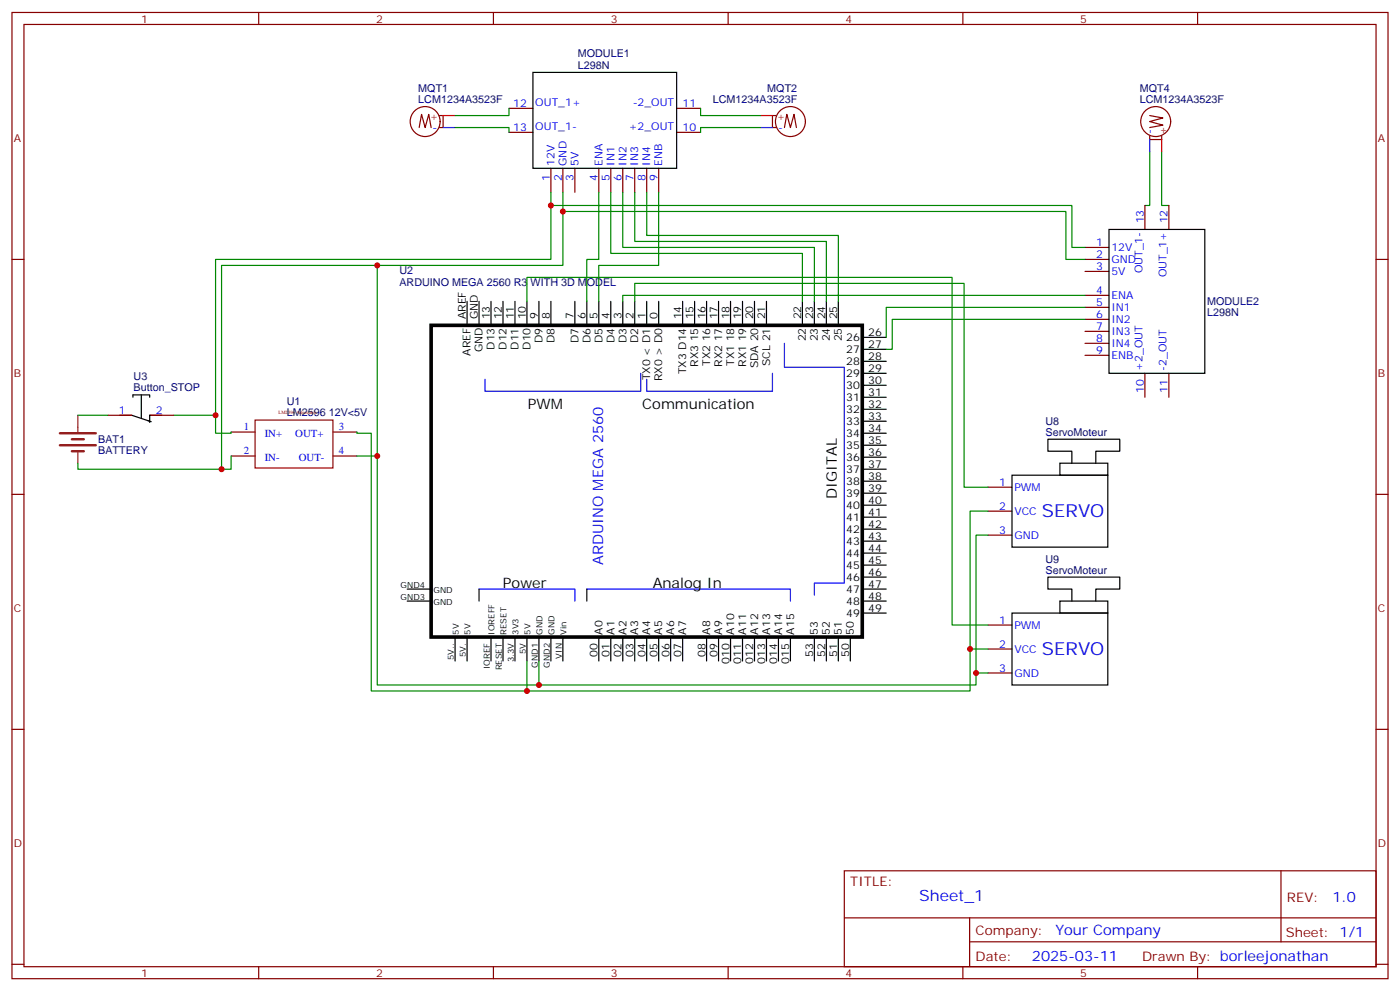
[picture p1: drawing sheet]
<svg xmlns="http://www.w3.org/2000/svg" width="412mm" height="292mm" viewBox="0 0 412 292" stroke-linecap="round" stroke-linejoin="round" font-family="sans-serif">
<g fill="none" stroke="#870000" stroke-width=".35">
<path d="M3.5 3.7h405.4v284.3h-405.4zM7.1 7.2h398.2v277.3h-398.2zM76.2 3.7v3.5M145.3 3.7v3.5M214.5 3.7v3.5M283.6 3.7v3.5M352.8 3.7v3.5M123.5 37.5l.7-3.8 1 3.8 1.1-3.8 .7 3.8M129.5 34h1v3.5h-1M149.9 38.9h7.1M149.9 31.9h7.1M199.3 38.9h7.1"/>
<path d="M199.3 31.9h7.1M228.6 34h-1.1v3.5h1.1M231.1 37.5l.7-3.8 1 3.8 1.1-3.8 .7 3.8M338.7 34l3.8 .7-3.8 1.1 3.8 1-3.8 .7M162.3 49.5v7.1M165.8 49.5v7.1M169.3 49.5v7.1M176.4 49.5v7.1M179.9 49.5v7.1M183.4 49.5v7.1M187 49.5v7.1M190.5 49.5v7.1"/>
<path d="M194 49.5v7.1M338.7 40v1.1h3.5v-1.1M3.5 76.3h3.6M319.6 76.3h7.1M319.6 79.9h7.1M319.6 72.8h7.1M337.3 60.5v7M344.3 60.5v7M405.3 76.3h3.6M319.6 97.5h7.1M319.6 94h7.1M319.6 90.5h7.1"/>
<path d="M319.6 86.9h7.1M319.6 104.6h7.1M319.6 101h7.1M337.3 109.9v7M344.3 109.9v7M31.7 122.2h7.1M44.1 122.2h7.1M68.1 127.1h7M68.1 134.2h7M98.1 127.1h7M98.1 134.2h7M3.5 145.5h3.6"/>
<path d="M291 143.4h7.1M291 150.4h7.1M291 157.5h7.1M405.3 145.5h3.6M291 183.9h7.1M291 191h7.1M291 198h7.1M3.5 214.6h3.6M405.3 214.6h3.6M248.7 256.3h156.6v28.2h-156.6zM377.3 256.3v20.9M248.7 270.1h156.5"/>
<path d="M285.6 277.2h119.6M285.6 270.1v14.1M3.5 283.8h3.6M76.2 284.5v3.5M145.3 284.5v3.5M214.5 284.5v3.5M283.6 284.5v3.5M352.8 284.5v3.5M405.3 283.8h3.6"/>
<circle cx="125.2" cy="35.8" r="4.4"/>
<circle cx="232.8" cy="35.8" r="4.4"/>
<circle cx="340.4" cy="35.8" r="4.4"/>
</g>
<g fill="none" stroke="#000" stroke-width=".35">
<path d="M157 21.3h42.3v28.2h-42.3zM326.7 67.5h28.2v42.4h-28.2zM137.6 88.7v7M141.1 88.7v7M144.6 88.7v7M148.2 88.7v7M151.7 88.7v7M155.2 88.7v7M158.7 88.7v7M162.3 88.7v7M169.3 88.7v7M172.9 88.7v7"/>
<path d="M176.4 88.7v7M179.9 88.7v7M183.4 88.7v7M187 88.7v7M190.5 88.7v7M194 88.7v7M201.1 88.7v7M204.6 88.7v7M208.1 88.7v7M211.7 88.7v7M215.2 88.7v7M218.7 88.7v7"/>
<path d="M222.2 88.7v7M225.8 88.7v7M236.4 88.7v7M239.9 88.7v7M243.4 88.7v7M246.9 88.7v7M254 99.3h7.1M39.2 116.9v-.7h4.9v.7M41.6 116.2v6.7M254 102.8h7.1M254 106.3h7.1M254 109.9h7.1"/>
<path d="M254 113.4h7.1M254 116.9h7.1M35.3 122.2h3.5l5.3 1.8M43.4 123.7l1.2 .4M47.6 122.2h-3.5v2.1M254 124h7.1M254 127.5h7.1M254 131h7.1M254 134.5h7.1M254 138.1h7.1M254 120.4h7.1M298.1 139.8h28.2v21.2h-28.2z"/>
<path d="M312.2 136.3h14.1v3.5h-14.1zM315.7 136.3v-3.5h-7v-3.5h21.1v3.5h-7v3.5M254 141.6h7.1M254 145.1h7.1M254 148.7h7.1M254 152.2h7.1M254 155.7h7.1M254 159.2h7.1M119.9 176.9h7.1M119.9 173.4h7.1M141.1 173.4v3.5M172.9 173.4v3.5"/>
<path d="M254 162.8h7.1M254 166.3h7.1M254 176.9h7.1M254 173.4h7.1M254 169.8h7.1M312.2 176.9h14.1v3.5h-14.1zM315.7 176.9v-3.5h-7v-3.6h21.1v3.6h-7v3.5M134.1 187.5v7M137.6 187.5v7M144.6 187.5v7M148.2 187.5v7M151.7 187.5v7"/>
<path d="M155.2 187.5v7M158.7 187.5v7M162.3 187.5v7M165.8 187.5v7M176.4 187.5v7M179.9 187.5v7M183.4 187.5v7M187 187.5v7M190.5 187.5v7M194 187.5v7M197.6 187.5v7M201.1 187.5v7"/>
<path d="M208.1 187.5v7M211.7 187.5v7M215.2 187.5v7M218.7 187.5v7M222.2 187.5v7M225.8 187.5v7M229.3 187.5v7M232.8 187.5v7M239.9 187.5v7M243.4 187.5v7M246.9 187.5v7M250.5 187.5v7"/>
<path d="M254 180.4h7.1M298.1 180.4h28.2v21.2h-28.2z"/>
</g>
<path d="M127 95.7h127v91.8h-127z" fill="none" stroke="#000" stroke-width="1.1"/>
<path d="M130.5 37.5h3.6M224 37.5h3.5M338.7 41.1v3.5M188.7 109.9v5.2h-45.8v-3.5M227.5 109.9v5.2h-37v-3.5M231.1 101v7.1h17.6v63.5h-8.8v3.5M141.1 173.4h28.2v3.5M172.9 173.4h59.9v3.5" fill="none" stroke="#00f" stroke-width=".35"/>
<g fill="none" stroke="#008700" stroke-width=".35">
<path d="M134.1 37.5h15.8v1.4M149.9 31.9v2.1h-15.8M206.4 31.9v2.1h17.6M224 37.5h-17.6v1.4M162.3 56.6v19.7h-98.8v45.9h-12.3M165.8 56.6v21.5h-54.7v56.1M176.4 56.6v19.7h-3.5v12.4M179.9 56.6v18h56.5v14.1M183.4 56.6v16.2h56.5v15.9M187 56.6v14.4h56.4v17.7M190.5 56.6v12.7h56.4v19.4M194 56.6v21.5h-17.6v10.6"/>
<path d="M338.7 44.6v15.9h-1.4M342.2 44.6v15.9h2.1M111.1 78.1h-45.8v60M162.3 60.5h153.4v12.3h3.9M165.8 62.2h148.2v14.1h5.6M155.2 88.7v-7.1h125.3v102.3h10.5M187 88.7v-5.3h97v60h7M319.6 90.5h-58.5v8.8M319.6 94h-56.8v8.8h-1.7M319.6 86.9h-136.2v1.8M22.9 122.2h8.8M63.5 122.2v5.3h4.6v-.4"/>
<path d="M68.1 134.2v3.9h-45.2v-1.8M105.1 134.2h6v67.4h47.6v-7.1M105.1 127.1v.4h4.3v75.8h45.8v-8.8M291 157.5h-3.5v40.5h3.5M291 150.4h-5.2v40.6M287.5 198v3.6h-128.8M291 191h-5.2v12.3h-130.6"/>
</g>
<path d="M130.5 34h3.6M224 34h3.5M342.2 41.1v3.5" fill="none" stroke="#f00" stroke-width=".35"/>
<path d="M75.1 123.6h23v14.1h-23z" fill="none" stroke="#a10000" stroke-width=".35"/>
<path d="M17.6 127.5h10.6M17.6 131h10.6M21.2 129.3h3.5M21.2 132.8h3.5" fill="none" stroke="#8c2424" stroke-width=".71"/>
<path d="M22.9 122.2v4.9M22.9 132.8v3.5" fill="none" stroke="#8c2424" stroke-width=".35"/>
<g fill="#c00">
<circle cx="111.1" cy="134.2" r=".88"/>
<circle cx="65.3" cy="138.1" r=".88"/>
<circle cx="111.1" cy="78.1" r=".88"/>
<circle cx="63.5" cy="122.2" r=".88"/>
<circle cx="162.3" cy="60.5" r=".88"/>
<circle cx="165.8" cy="62.2" r=".88"/>
<circle cx="158.8" cy="201.6" r=".88"/>
<circle cx="287.5" cy="198" r=".88"/>
<circle cx="155.2" cy="203.3" r=".88"/>
<circle cx="285.8" cy="191" r=".88"/>
</g>
<g font-size="5.3" fill="#00f">
<text x="306.9" y="152.1">SERVO</text>
<text x="306.9" y="192.7">SERVO</text>
</g>
<text font-size="4.6" fill="#00f" x="270.8" y="265.3">Sheet_1</text>
<g font-size="4.2">
<text x="155.5" y="120.4">PWM</text>
<text x="189.2" y="120.4">Communication</text>
<text x="246.5" y="146.9" transform="rotate(-90 246.5 146.9)">DIGITAL</text>
<text x="148.2" y="172.9">Power</text>
<text x="192.3" y="172.9">Analog In</text>
</g>
<g font-size="4.2" fill="#00f">
<text x="177.7" y="166.3" transform="rotate(-90 177.7 166.3)">ARDUINO MEGA 2560</text>
<text x="392.5" y="265.5">1.0</text>
<text x="310.9" y="275.1">Your Company</text>
<text x="304" y="282.9">2025-03-11</text>
</g>
<g font-size="3.9" fill="#800">
<text x="250.5" y="260.8">TITLE:</text>
<text x="379.1" y="265.5">REV:</text>
<text x="287.4" y="275">Company:</text>
<text x="378.7" y="275.7">Sheet: 1/1</text>
<text x="287.4" y="282.7">Date:</text>
<text x="336.4" y="282.8">Drawn By: borleejonathan</text>
</g>
<g font-size="3.2" fill="#800">
<text x="41.6" y="6.7">1</text>
<text x="110.8" y="6.7">2</text>
<text x="179.9" y="6.7">3</text>
<text x="249.1" y="6.7">4</text>
<text x="318.2" y="6.7">5</text>
<text x="4.1" y="41.8">A</text>
<text x="405.9" y="41.8">A</text>
<text x="4.1" y="110.9">B</text>
<text x="405.9" y="110.9">B</text>
<text x="4.1" y="180.1">C</text>
<text x="405.9" y="180.1">C</text>
<text x="4.1" y="249.2">D</text>
<text x="405.9" y="249.2">D</text>
<text x="41.6" y="287.5">1</text>
<text x="110.8" y="287.5">2</text>
<text x="179.9" y="287.5">3</text>
<text x="249.1" y="287.5">4</text>
<text x="318.2" y="287.5">5</text>
</g>
<g font-size="3.2" fill="#000080">
<text x="170.2" y="16.9">MODULE1</text>
<text x="170.2" y="20.2">L298N</text>
<text x="123.2" y="27.1">MQT1</text>
<text x="226" y="27.1">MQT2</text>
<text x="335.7" y="27.1">MQT4</text>
<text x="123.2" y="30.3">LCM1234A3523F</text>
<text x="210" y="30.3">LCM1234A3523F</text>
<text x="335.7" y="30.3">LCM1234A3523F</text>
<text x="117.7" y="80.7">U2</text>
<text x="117.7" y="84.1">ARDUINO MEGA 2560 R3 WITH 3D MODEL</text>
<text x="355.6" y="89.7">MODULE2</text>
<text x="355.6" y="93">L298N</text>
<text x="39.3" y="111.9">U3</text>
<text x="39.3" y="115.1">Button_STOP</text>
<text x="84.5" y="119.3">U1</text>
<text x="84.5" y="122.6">LM2596 12V&lt;5V</text>
<text x="308" y="125">U8</text>
<text x="28.9" y="130.3">BAT1</text>
<text x="308" y="128.2">ServoMoteur</text>
<text x="28.9" y="133.6">BATTERY</text>
<text x="308" y="165.6">U9</text>
<text x="308" y="168.8">ServoMoteur</text>
</g>
<g font-size="3.2" fill="#f00">
<text x="126.6" y="35.4">+</text>
<text x="228.8" y="35.4">+</text>
<text x="343.6" y="39.8" transform="rotate(-90 343.6 39.8)">+</text>
</g>
<g font-size="3.2" fill="#00f">
<text x="151.2" y="31.5">12</text>
<text x="157.7" y="31.2">OUT_1+</text>
<text x="186.4" y="31.2">-2_OUT</text>
<text x="201.1" y="31.5">11</text>
<text x="127.4" y="38.6">-</text>
<text x="151.2" y="38.6">13</text>
<text x="157.7" y="38.2">OUT_1-</text>
<text x="185.2" y="38.2">+2_OUT</text>
<text x="201.1" y="38.6">10</text>
<text x="229.2" y="38.6">-</text>
<text x="339.7" y="39.4" transform="rotate(-90 339.7 39.4)">-</text>
<text x="161.9" y="53.3" transform="rotate(-90 161.9 53.3)">1</text>
<text x="163.3" y="48.8" transform="rotate(-90 163.3 48.8)">12V</text>
<text x="165.5" y="53.3" transform="rotate(-90 165.5 53.3)">2</text>
<text x="166.9" y="48.8" transform="rotate(-90 166.9 48.8)">GND</text>
<text x="169" y="53.3" transform="rotate(-90 169 53.3)">3</text>
<text x="170.4" y="48.8" transform="rotate(-90 170.4 48.8)">5V</text>
<text x="176" y="53.3" transform="rotate(-90 176 53.3)">4</text>
<text x="177.4" y="48.8" transform="rotate(-90 177.4 48.8)">ENA</text>
<text x="179.6" y="53.3" transform="rotate(-90 179.6 53.3)">5</text>
<text x="181" y="48.8" transform="rotate(-90 181 48.8)">IN1</text>
<text x="183.1" y="53.3" transform="rotate(-90 183.1 53.3)">6</text>
<text x="184.5" y="48.8" transform="rotate(-90 184.5 48.8)">IN2</text>
<text x="186.6" y="53.3" transform="rotate(-90 186.6 53.3)">7</text>
<text x="188" y="48.8" transform="rotate(-90 188 48.8)">IN3</text>
<text x="190.1" y="53.3" transform="rotate(-90 190.1 53.3)">8</text>
<text x="191.6" y="48.8" transform="rotate(-90 191.6 48.8)">IN4</text>
<text x="193.7" y="53.3" transform="rotate(-90 193.7 53.3)">9</text>
<text x="195.1" y="48.8" transform="rotate(-90 195.1 48.8)">ENB</text>
<text x="336.9" y="65.8" transform="rotate(-90 336.9 65.8)">13</text>
<text x="344" y="65.8" transform="rotate(-90 344 65.8)">12</text>
<text x="322.9" y="76">2</text>
<text x="322.9" y="72.5">1</text>
<text x="327.4" y="77.4">GND</text>
<text x="327.4" y="73.9">12V</text>
<text x="322.9" y="79.5">3</text>
<text x="327.4" y="80.9">5V</text>
<text x="336.5" y="80.5" transform="rotate(-90 336.5 80.5)">OUT_1-</text>
<text x="343.6" y="81.6" transform="rotate(-90 343.6 81.6)">OUT_1+</text>
<text x="322.9" y="86.6">4</text>
<text x="327.4" y="88">ENA</text>
<text x="322.9" y="93.6">6</text>
<text x="322.9" y="90.1">5</text>
<text x="327.4" y="95">IN2</text>
<text x="327.4" y="91.5">IN1</text>
<text x="322.9" y="100.7">8</text>
<text x="322.9" y="97.2">7</text>
<text x="327.4" y="98.6">IN3</text>
<text x="322.9" y="104.2">9</text>
<text x="327.4" y="105.6">ENB</text>
<text x="327.4" y="102.1">IN4</text>
<text x="336.5" y="109.1" transform="rotate(-90 336.5 109.1)">+2_OUT</text>
<text x="343.6" y="109.1" transform="rotate(-90 343.6 109.1)">-2_OUT</text>
<text x="336.9" y="115.7" transform="rotate(-90 336.9 115.7)">10</text>
<text x="344" y="115.7" transform="rotate(-90 344 115.7)">11</text>
<text x="35" y="121.8">1</text>
<text x="45.9" y="121.8">2</text>
<text x="71.8" y="126.4">1</text>
<text x="78" y="128.7">IN+</text>
<text x="87" y="128.7">OUT+</text>
<text x="99.8" y="126.4">3</text>
<text x="71.8" y="133.5">2</text>
<text x="78" y="135.8">IN-</text>
<text x="88" y="135.8">OUT-</text>
<text x="99.8" y="133.5">4</text>
<text x="294.3" y="143">1</text>
<text x="298.8" y="144.4">PWM</text>
<text x="294.3" y="150.1">2</text>
<text x="298.8" y="151.5">VCC</text>
<text x="294.3" y="157.1">3</text>
<text x="298.8" y="158.5">GND</text>
<text x="294.3" y="183.6">1</text>
<text x="298.8" y="185">PWM</text>
<text x="294.3" y="190.6">2</text>
<text x="294.3" y="197.7">3</text>
<text x="298.8" y="192.1">VCC</text>
<text x="298.8" y="199.1">GND</text>
</g>
<g font-size="3.2">
<text x="137.2" y="94" transform="rotate(-90 137.2 94)">AREF</text>
<text x="140.8" y="94" transform="rotate(-90 140.8 94)">GND</text>
<text x="144.3" y="94" transform="rotate(-90 144.3 94)">13</text>
<text x="147.8" y="94" transform="rotate(-90 147.8 94)">12</text>
<text x="151.3" y="94" transform="rotate(-90 151.3 94)">11</text>
<text x="154.9" y="94" transform="rotate(-90 154.9 94)">10</text>
<text x="158.4" y="94" transform="rotate(-90 158.4 94)">9</text>
<text x="161.9" y="94" transform="rotate(-90 161.9 94)">8</text>
<text x="169" y="94" transform="rotate(-90 169 94)">7</text>
<text x="172.5" y="94" transform="rotate(-90 172.5 94)">6</text>
<text x="176" y="94" transform="rotate(-90 176 94)">5</text>
<text x="179.6" y="94" transform="rotate(-90 179.6 94)">4</text>
<text x="183.1" y="94" transform="rotate(-90 183.1 94)">3</text>
<text x="186.6" y="94" transform="rotate(-90 186.6 94)">2</text>
<text x="190.1" y="94" transform="rotate(-90 190.1 94)">1</text>
<text x="193.7" y="94" transform="rotate(-90 193.7 94)">0</text>
<text x="200.7" y="94" transform="rotate(-90 200.7 94)">14</text>
<text x="204.3" y="94" transform="rotate(-90 204.3 94)">15</text>
<text x="207.8" y="94" transform="rotate(-90 207.8 94)">16</text>
<text x="211.3" y="94" transform="rotate(-90 211.3 94)">17</text>
<text x="214.8" y="94" transform="rotate(-90 214.8 94)">18</text>
<text x="218.4" y="94" transform="rotate(-90 218.4 94)">19</text>
<text x="221.9" y="94" transform="rotate(-90 221.9 94)">20</text>
<text x="225.4" y="94" transform="rotate(-90 225.4 94)">21</text>
<text x="236" y="94" transform="rotate(-90 236 94)">22</text>
<text x="239.5" y="94" transform="rotate(-90 239.5 94)">23</text>
<text x="243.1" y="94" transform="rotate(-90 243.1 94)">24</text>
<text x="246.6" y="94" transform="rotate(-90 246.6 94)">25</text>
<text x="159.8" y="100.9" transform="rotate(-90 159.8 100.9)">D9</text>
<text x="163.3" y="100.9" transform="rotate(-90 163.3 100.9)">D8</text>
<text x="170.4" y="100.9" transform="rotate(-90 170.4 100.9)">D7</text>
<text x="173.9" y="100.9" transform="rotate(-90 173.9 100.9)">D6</text>
<text x="177.4" y="100.9" transform="rotate(-90 177.4 100.9)">D5</text>
<text x="181" y="100.9" transform="rotate(-90 181 100.9)">D4</text>
<text x="184.5" y="100.9" transform="rotate(-90 184.5 100.9)">D3</text>
<text x="188" y="100.9" transform="rotate(-90 188 100.9)">D2</text>
<text x="237.4" y="100.5" transform="rotate(-90 237.4 100.5)">22</text>
<text x="240.9" y="100.5" transform="rotate(-90 240.9 100.5)">23</text>
<text x="244.5" y="100.5" transform="rotate(-90 244.5 100.5)">24</text>
<text x="248" y="100.5" transform="rotate(-90 248 100.5)">25</text>
<text x="249.3" y="100.3">26</text>
<text x="255.8" y="98.9">26</text>
<text x="138.6" y="104.7" transform="rotate(-90 138.6 104.7)">AREF</text>
<text x="142.2" y="103.7" transform="rotate(-90 142.2 103.7)">GND</text>
<text x="145.7" y="102.9" transform="rotate(-90 145.7 102.9)">D13</text>
<text x="149.2" y="102.9" transform="rotate(-90 149.2 102.9)">D12</text>
<text x="152.8" y="102.9" transform="rotate(-90 152.8 102.9)">D11</text>
<text x="156.3" y="102.9" transform="rotate(-90 156.3 102.9)">D10</text>
<text x="205.7" y="108" transform="rotate(-90 205.7 108)">RX3 15</text>
<text x="209.2" y="107.7" transform="rotate(-90 209.2 107.7)">TX2 16</text>
<text x="212.7" y="108" transform="rotate(-90 212.7 108)">RX2 17</text>
<text x="216.3" y="107.7" transform="rotate(-90 216.3 107.7)">TX1 18</text>
<text x="219.8" y="108" transform="rotate(-90 219.8 108)">RX1 19</text>
<text x="226.8" y="107.7" transform="rotate(-90 226.8 107.7)">SCL 21</text>
<text x="249.3" y="103.9">27</text>
<text x="249.3" y="107.4">28</text>
<text x="255.8" y="102.4">27</text>
<text x="255.8" y="106">28</text>
<text x="191.6" y="111.9" transform="rotate(-90 191.6 111.9)">TX0 &lt; D1</text>
<text x="195.1" y="112.1" transform="rotate(-90 195.1 112.1)">RX0 &gt; D0</text>
<text x="202.1" y="110.2" transform="rotate(-90 202.1 110.2)">TX3 D14</text>
<text x="223.3" y="108.4" transform="rotate(-90 223.3 108.4)">SDA 20</text>
<text x="249.3" y="110.9">29</text>
<text x="255.8" y="109.5">29</text>
<text x="255.8" y="113">30</text>
<text x="249.3" y="114.4">30</text>
<text x="249.3" y="118">31</text>
<text x="255.8" y="116.6">31</text>
<text x="249.3" y="125">33</text>
<text x="249.3" y="121.5">32</text>
<text x="255.8" y="123.6">33</text>
<text x="255.8" y="120.1">32</text>
<text x="249.3" y="128.6">34</text>
<text x="255.8" y="127.1">34</text>
<text x="255.8" y="130.7">35</text>
<text x="249.3" y="132.1">35</text>
<text x="249.3" y="135.6">36</text>
<text x="255.8" y="134.2">36</text>
<text x="255.8" y="137.7">37</text>
<text x="249.3" y="139.1">37</text>
<text x="249.3" y="142.7">38</text>
<text x="255.8" y="141.3">38</text>
<text x="249.3" y="146.2">39</text>
<text x="249.3" y="149.7">40</text>
<text x="255.8" y="144.8">39</text>
<text x="255.8" y="148.3">40</text>
<text x="249.3" y="153.2">41</text>
<text x="255.8" y="151.8">41</text>
<text x="255.8" y="155.4">42</text>
<text x="249.3" y="156.8">42</text>
<text x="249.3" y="160.3">43</text>
<text x="255.8" y="158.9">43</text>
<text x="249.3" y="163.8">44</text>
<text x="249.3" y="167.4">45</text>
<text x="255.8" y="162.4">44</text>
<text x="255.8" y="165.9">45</text>
<text x="249.3" y="170.9">46</text>
<text x="255.8" y="173">47</text>
<text x="255.8" y="169.5">46</text>
<text x="249.3" y="177.9">48</text>
<text x="249.3" y="174.4">47</text>
<text x="255.8" y="176.5">48</text>
<text x="249.3" y="181.5">49</text>
<text x="255.8" y="180.1">49</text>
<text x="177.4" y="186.8" transform="rotate(-90 177.4 186.8)">A0</text>
<text x="181" y="186.8" transform="rotate(-90 181 186.8)">A1</text>
<text x="184.5" y="186.8" transform="rotate(-90 184.5 186.8)">A2</text>
<text x="188" y="186.8" transform="rotate(-90 188 186.8)">A3</text>
<text x="191.6" y="186.8" transform="rotate(-90 191.6 186.8)">A4</text>
<text x="195.1" y="186.8" transform="rotate(-90 195.1 186.8)">A5</text>
<text x="198.6" y="186.8" transform="rotate(-90 198.6 186.8)">A6</text>
<text x="202.1" y="186.8" transform="rotate(-90 202.1 186.8)">A7</text>
<text x="209.2" y="186.8" transform="rotate(-90 209.2 186.8)">A8</text>
<text x="212.7" y="186.8" transform="rotate(-90 212.7 186.8)">A9</text>
<text x="216.3" y="186.8" transform="rotate(-90 216.3 186.8)">A10</text>
<text x="219.8" y="186.8" transform="rotate(-90 219.8 186.8)">A11</text>
<text x="223.3" y="186.8" transform="rotate(-90 223.3 186.8)">A12</text>
<text x="226.8" y="186.8" transform="rotate(-90 226.8 186.8)">A13</text>
<text x="230.4" y="186.8" transform="rotate(-90 230.4 186.8)">A14</text>
<text x="233.9" y="186.8" transform="rotate(-90 233.9 186.8)">A15</text>
<text x="240.9" y="186.8" transform="rotate(-90 240.9 186.8)">53</text>
<text x="244.5" y="186.8" transform="rotate(-90 244.5 186.8)">52</text>
<text x="248" y="186.8" transform="rotate(-90 248 186.8)">51</text>
<text x="251.5" y="186.8" transform="rotate(-90 251.5 186.8)">50</text>
<text x="176" y="193.3" transform="rotate(-90 176 193.3)">00</text>
<text x="179.6" y="193.3" transform="rotate(-90 179.6 193.3)">01</text>
<text x="183.1" y="193.3" transform="rotate(-90 183.1 193.3)">02</text>
<text x="186.6" y="193.3" transform="rotate(-90 186.6 193.3)">03</text>
<text x="190.1" y="193.3" transform="rotate(-90 190.1 193.3)">04</text>
<text x="193.7" y="193.3" transform="rotate(-90 193.7 193.3)">05</text>
<text x="197.2" y="193.3" transform="rotate(-90 197.2 193.3)">06</text>
<text x="200.7" y="193.3" transform="rotate(-90 200.7 193.3)">07</text>
<text x="207.8" y="193.3" transform="rotate(-90 207.8 193.3)">08</text>
<text x="211.3" y="193.3" transform="rotate(-90 211.3 193.3)">09</text>
<text x="214.8" y="195.3" transform="rotate(-90 214.8 195.3)">010</text>
<text x="218.4" y="195.3" transform="rotate(-90 218.4 195.3)">011</text>
<text x="221.9" y="195.3" transform="rotate(-90 221.9 195.3)">012</text>
<text x="225.4" y="195.3" transform="rotate(-90 225.4 195.3)">013</text>
<text x="229" y="195.3" transform="rotate(-90 229 195.3)">014</text>
<text x="232.5" y="195.3" transform="rotate(-90 232.5 195.3)">015</text>
<text x="239.5" y="193.3" transform="rotate(-90 239.5 193.3)">53</text>
<text x="243.1" y="193.3" transform="rotate(-90 243.1 193.3)">52</text>
<text x="246.6" y="193.3" transform="rotate(-90 246.6 193.3)">51</text>
<text x="250.1" y="193.3" transform="rotate(-90 250.1 193.3)">50</text>
</g>
<g font-size="2.5">
<text x="118" y="173">GND4</text>
<text x="118" y="176.5">GND3</text>
<text x="127.7" y="177.9">GND</text>
<text x="127.7" y="174.4">GND</text>
<text x="135.1" y="186.8" transform="rotate(-90 135.1 186.8)">5V</text>
<text x="138.6" y="186.8" transform="rotate(-90 138.6 186.8)">5V</text>
<text x="145.7" y="186.8" transform="rotate(-90 145.7 186.8)">IOREFF</text>
<text x="149.2" y="186.8" transform="rotate(-90 149.2 186.8)">RESET</text>
<text x="152.8" y="186.8" transform="rotate(-90 152.8 186.8)">3V3</text>
<text x="156.3" y="186.8" transform="rotate(-90 156.3 186.8)">5V</text>
<text x="159.8" y="186.8" transform="rotate(-90 159.8 186.8)">GND</text>
<text x="163.3" y="186.8" transform="rotate(-90 163.3 186.8)">GND</text>
<text x="166.9" y="186.8" transform="rotate(-90 166.9 186.8)">Vin</text>
<text x="133.7" y="194.3" transform="rotate(-90 133.7 194.3)">5V..</text>
<text x="137.2" y="193.4" transform="rotate(-90 137.2 193.4)">5V.</text>
<text x="144.3" y="196.9" transform="rotate(-90 144.3 196.9)">IOREF</text>
<text x="147.8" y="197.3" transform="rotate(-90 147.8 197.3)">RESET</text>
<text x="151.3" y="194.9" transform="rotate(-90 151.3 194.9)">3.3V</text>
<text x="154.9" y="192.5" transform="rotate(-90 154.9 192.5)">5V</text>
<text x="158.4" y="196.5" transform="rotate(-90 158.4 196.5)">GND1</text>
<text x="161.9" y="196.5" transform="rotate(-90 161.9 196.5)">GND2</text>
<text x="165.5" y="193.8" transform="rotate(-90 165.5 193.8)">VIN</text>
</g>
<text font-size="1.4" fill="#840000" x="82" y="121.8">LM2596 Adjustable</text>
</svg>
